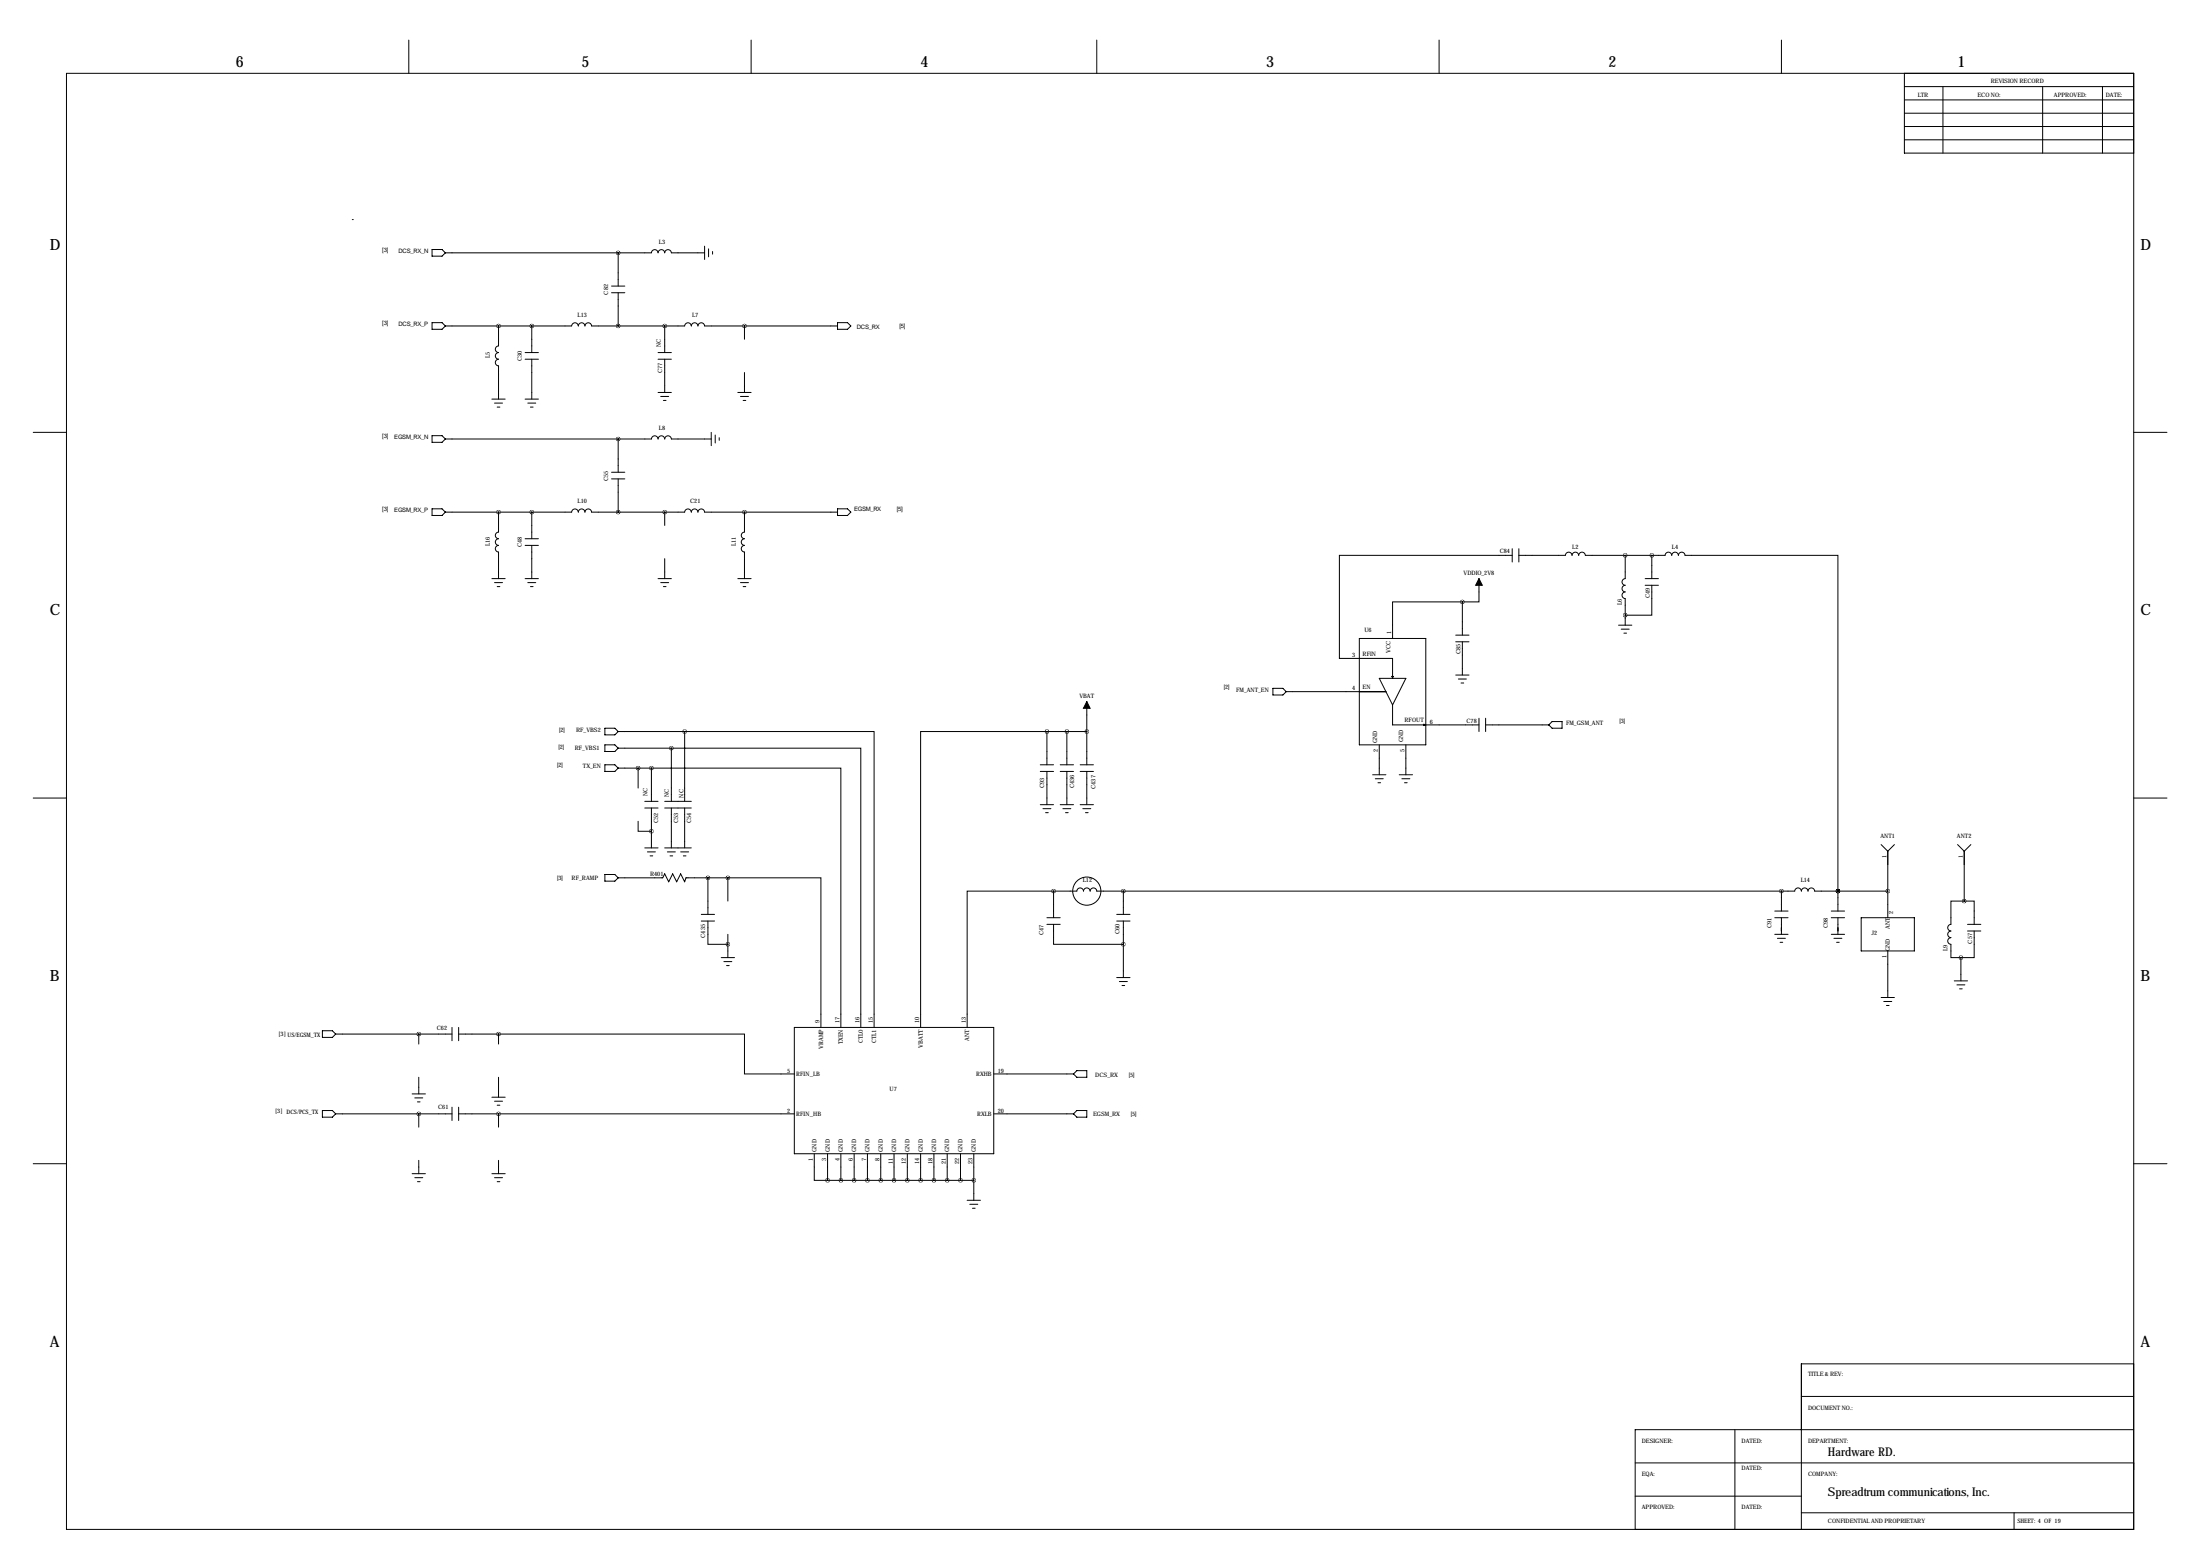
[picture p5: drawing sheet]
<svg xmlns="http://www.w3.org/2000/svg" width="841mm" height="594mm" viewBox="0 0 841 594" stroke-linecap="round" stroke-linejoin="round" font-family="sans-serif">
<g fill="none" stroke="#000" stroke-width=".38">
<path d="M156.2 15.3v12.7M287 15.3v12.7M419.1 15.3v12.7M549.9 15.3v12.7M680.7 15.3v12.7M25.4 28h789.9v556.3h-789.9zM727.7 28v30.5h87.6M727.7 38.2h87.6M727.7 33.1h87.6M742.4 33.1v25.4M780.5 33.1v25.4M803.4 33.1v25.4"/>
<path d="M727.7 43.3h87.6M727.7 53.4h87.6M727.7 48.3h87.6M134.6 83.9h.1M165.1 95.3h3.8l1.3 1.3-1.3 1.3h-3.8zM170.2 96.6h78.7a1.27 1.27 0 0 1 1.3-1.2 1.27 1.27 0 0 1 1.3 1.2 1.27 1.27 0 0 1 1.2-1.2 1.27 1.27 0 0 1 1.3 1.2 1.27 1.27 0 0 1 1.3-1.2 1.27 1.27 0 0 1 1.2 1.2h12.7M236.2 96.6v12.7M269.2 94.1v5M270.8 95.1v3M272.3 96.1v1M233.7 111.8h5.1M233.7 109.3h5.1"/>
<path d="M236.2 111.8v12.7M165.1 123.3h3.8l1.3 1.2-1.3 1.3h-3.8zM170.2 124.5h48.2M190.5 137.2a1.27 1.27 0 0 0-1.2 1.3 1.27 1.27 0 0 0 1.2 1.3v12.7M190.5 124.5v7.7a1.27 1.27 0 0 0-1.2 1.2 1.27 1.27 0 0 0 1.2 1.3 1.27 1.27 0 0 0-1.2 1.3 1.27 1.27 0 0 0 1.2 1.2M200.7 137.2h5M200.7 134.7h5M203.2 124.5v10.2M203.2 137.2v15.3M218.4 124.5a1.27 1.27 0 0 1 1.3-1.2 1.27 1.27 0 0 1 1.3 1.2M221 124.5a1.27 1.27 0 0 1 1.3-1.2 1.27 1.27 0 0 1 1.2 1.2M223.5 124.5a1.27 1.27 0 0 1 1.3-1.2 1.27 1.27 0 0 1 1.3 1.2h35.5"/>
<path d="M251.5 137.2h5M251.5 134.7h5M254 124.5v10.2M254 137.2v12.7M261.6 124.5a1.27 1.27 0 0 1 1.3-1.2 1.27 1.27 0 0 1 1.3 1.2M264.2 124.5a1.27 1.27 0 0 1 1.2-1.2 1.27 1.27 0 0 1 1.3 1.2M266.7 124.5a1.27 1.27 0 0 1 1.3-1.2 1.27 1.27 0 0 1 1.2 1.2h50.8M284.5 124.5v5.1M320 123.3h3.8l1.3 1.2-1.3 1.3h-3.8zM188 152.5h5M189 154h3M190 155.5h1"/>
<path d="M200.7 152.5h5M201.7 154h3M202.7 155.5h1M251.5 149.9h5M252.5 151.5h3M253.5 153h1M281.9 149.9h5.1M283 151.5h3M284 153h1M284.5 142.3v7.6M12.7 165.2h12.7M165.1 166.4h3.8l1.3 1.3-1.3 1.3h-3.8z"/>
<path d="M170.2 167.7h78.7M236.2 167.7v12.7M248.9 167.7a1.27 1.27 0 0 1 1.3-1.2 1.27 1.27 0 0 1 1.3 1.2M251.5 167.7a1.27 1.27 0 0 1 1.2-1.2 1.27 1.27 0 0 1 1.3 1.2M254 167.7a1.27 1.27 0 0 1 1.3-1.2 1.27 1.27 0 0 1 1.2 1.2h15.3M271.8 165.2v5.1M273.3 166.2v3M274.8 167.2v1M815.3 165.2h12.7M165.1 194.4h3.8l1.3 1.3-1.3 1.2h-3.8zM170.2 195.7l48.2-.1a1.27 1.27 0 0 1 1.3-1.2 1.27 1.27 0 0 1 1.3 1.3 1.27 1.27 0 0 1 1.2-1.3 1.27 1.27 0 0 1 1.3 1.3 1.27 1.27 0 0 1 1.3-1.3 1.27 1.27 0 0 1 1.3 1.3h35.5a1.27 1.27 0 0 1 1.3-1.3 1.27 1.27 0 0 1 1.3 1.3 1.27 1.27 0 0 1 1.2-1.3 1.27 1.27 0 0 1 1.3 1.3 1.27 1.27 0 0 1 1.3-1.3 1.27 1.27 0 0 1 1.2 1.3h50.8M190.5 195.7v7.6a1.27 1.27 0 0 0-1.2 1.2 1.27 1.27 0 0 0 1.2 1.3 1.27 1.27 0 0 0-1.2 1.3 1.27 1.27 0 0 0 1.2 1.3 1.27 1.27 0 0 0-1.2 1.2 1.27 1.27 0 0 0 1.2 1.3v10.2"/>
<path d="M203.2 195.7v10.1M233.7 183h5.1M233.7 180.4h5.1M236.2 183v12.7M254 195.7v5M284.5 195.7v7.6a1.27 1.27 0 0 0-1.2 1.2 1.27 1.27 0 0 0 1.2 1.3 1.27 1.27 0 0 0-1.2 1.3 1.27 1.27 0 0 0 1.2 1.3 1.27 1.27 0 0 0-1.2 1.2 1.27 1.27 0 0 0 1.2 1.3v10.2M320 194.4h3.8l1.3 1.3-1.3 1.2h-3.8zM200.7 208.4h5M200.7 205.8h5M203.2 208.4v12.7M254 213.4v7.7M577.8 212.2h-66v39.3h20.3v7.7"/>
<path d="M577.8 209.6v5.1M580.4 212.2l17.8-.1a1.27 1.27 0 0 1 1.2-1.2 1.27 1.27 0 0 1 1.3 1.2 1.27 1.27 0 0 1 1.3-1.2 1.27 1.27 0 0 1 1.3 1.2 1.27 1.27 0 0 1 1.2-1.2 1.27 1.27 0 0 1 1.3 1.3l30.5-.1a1.27 1.27 0 0 1 1.2-1.2 1.27 1.27 0 0 1 1.3 1.3 1.27 1.27 0 0 1 1.3-1.3 1.27 1.27 0 0 1 1.2 1.3 1.27 1.27 0 0 1 1.3-1.3 1.27 1.27 0 0 1 1.3 1.3h58.4v128.2M580.4 209.6v5.1M621 212.2v8.9a1.27 1.27 0 0 0-1.2 1.2 1.27 1.27 0 0 0 1.2 1.3M631.2 212.2v8.9M188 221.1h5M189 222.6h3M190 224.1h1M200.7 221.1h5M201.7 222.6h3M202.7 224.1h1M251.5 221.1h5"/>
<path d="M252.5 222.6h3M253.5 224.1h1M281.9 221.1h5.1M283 222.6h3M284 224.1h1M558.8 229.9h-26.7v14M558.8 229.9v12.7M565.1 221.1v8.8h-6.3M618.5 238.8h5.1M621 223.6a1.27 1.27 0 0 0-1.2 1.3 1.27 1.27 0 0 0 1.2 1.2 1.27 1.27 0 0 0-1.2 1.3 1.27 1.27 0 0 0 1.2 1.3v10.1M628.6 223.6h5.1M628.6 221.1h5.1"/>
<path d="M631.2 223.6v11.4h-10.2M519.4 243.9h25.4v40.7h-25.4zM527 259.2h10.2l-5.1 10.1zM531.9 258.4h.5l-.3 .8zM556.3 245.2h5M556.3 242.6h5M556.3 257.9h5M557.3 259.4h3M558.8 245.2v12.7M619.5 240.4h3.1M620.5 241.9h1M231.1 278.2h3.8l1.3 1.3-1.3 1.2h-3.8z"/>
<path d="M236.2 279.5h25.4M261.6 279.5h72.4v113M261.6 279.5v26.6M400 279.5h-48.2v113M400 279.5v12.7M400 279.5h15.3M407.7 279.5v12.7M415.3 268v24.2M486.4 263h3.8l1.3 1.2-1.3 1.3h-3.8zM491.5 264.2h38.1M532.1 269.3v7.6h33M544.1 276.7l.7 .2-.7 .3z"/>
<path d="M558.3 260.9h1M565.1 274.4v5.1M567.7 276.9h24.1M567.7 274.4v5.1M593.1 275.7h3.8v2.5h-3.8l-1.3-1.3zM231.1 292.2h3.8l1.3 1.2-1.3 1.3h-3.8zM231.1 284.6h3.8l1.3 1.2-1.3 1.3h-3.8zM236.2 293.4h12.7M236.2 285.8h20.3M243.8 293.4v7.7M248.9 293.4h72.4v99.1M248.9 293.4v12.7"/>
<path d="M256.5 285.8h72.4v106.7M256.5 285.8v20.3M397.5 292.2h5.1M397.5 294.7h5.1M400 294.7v12.7M405.1 292.2h5.1M405.1 294.7h5.1M407.7 294.7v12.7M412.7 292.2h5.1M412.7 294.7h5.1M415.3 294.7v12.7M524.5 296h5.1"/>
<path d="M525.5 297.5h3.1M526.5 299h1.1M527 284.6v11.4M534.7 296h5.1M535.7 297.5h3M536.7 299h1M537.2 284.6v11.4M12.7 304.9h12.7M243.8 313.8v3.8h5.1M246.4 306.1h5.1M246.4 308.7h5.1M248.9 308.7v15.2"/>
<path d="M254 306.1h10.2M254 308.7h10.2M256.5 308.7v15.2M261.6 308.7v15.2M397.5 307.4h5.1M398.5 308.9h3.1M399.5 310.5h1.1M405.1 307.4h5.1M406.1 308.9h3.1M407.2 310.5h1M412.7 307.4h5.1M413.8 308.9h3"/>
<path d="M414.8 310.5h1M815.3 304.9h12.7M231.1 334.1h3.8l1.3 1.3-1.3 1.2h-3.8zM236.2 335.4h17l.8-1.6 1.5 3.1 1.5-3.1 1.6 3.1 1.5-3.1 1.5 3.1 .5-1.5h16M246.4 323.9h5.1M247.4 325.4h3M248.4 327h1M254 323.9h10.2M255 325.4h3.1M256 327h1M260.1 325.4h3M261.1 327h1"/>
<path d="M270.5 335.4v13.9M278.1 335.4h35.6v57.1M278.1 335.4v8.8M718.8 322.7l2.6 2.5M721.4 325.2v25.4M723.9 322.7l-2.5 2.5M748 322.7l2.6 2.5M750.6 325.2v19M753.1 322.7l-2.5 2.5M268 349.3h5M268 351.9h5M270.5 351.9v8.9h7.6"/>
<path d="M278.1 356.9v8.9M400 353.1h5.1M400 350.6h5.1M402.6 353.1v7.7h26.7M402.6 340.4h-33v52.1M402.6 340.4v10.2M402.6 340.4h8.9M411.5 340.4a1.27 1.27 0 0 1 1.3-1.2 1.27 1.27 0 0 1 1.2 1.2M414 340.4a1.27 1.27 0 0 1 1.3-1.2 1.27 1.27 0 0 1 1.3 1.2M416.6 340.4a1.27 1.27 0 0 1 1.2-1.2 1.27 1.27 0 0 1 1.3 1.2h266.7M426.7 349.3h5.1M426.7 351.9h5.1"/>
<path d="M429.3 340.4v8.9M429.3 351.9v21.6M678.2 350.6h5.1M678.2 348.1h5.1M678.2 356.9h5.1M679.2 358.5h3M680.2 360h1M680.7 340.4v7.7M680.7 350.6v6.3M685.8 340.4a1.27 1.27 0 0 1 1.3-1.2 1.27 1.27 0 0 1 1.2 1.2M688.3 340.4a1.27 1.27 0 0 1 1.3-1.2 1.27 1.27 0 0 1 1.3 1.2M690.9 340.4a1.27 1.27 0 0 1 1.3-1.2 1.27 1.27 0 0 1 1.2 1.2h28"/>
<path d="M699.8 350.6h5M699.8 348.1h5M699.8 356.9h5M700.8 358.5h3M701.8 360h1M702.3 340.4h.1M702.3 340.4v7.7M702.3 350.6v6.3M711.2 350.6h20.3v12.7h-20.3zM750.6 344.2h-5.1v8.9a1.27 1.27 0 0 0-1.2 1.3 1.27 1.27 0 0 0 1.2 1.3 1.27 1.27 0 0 0-1.2 1.2 1.27 1.27 0 0 0 1.2 1.3 1.27 1.27 0 0 0-1.2 1.3 1.27 1.27 0 0 0 1.2 1.2v5.1h3.8M750.6 344.2h3.8v8.9M751.8 355.7h5.1"/>
<path d="M751.8 353.1h5.1M754.4 355.7v10.1h-5.1M275.6 365.8h5.1M276.6 367.4h3.1M277.6 368.9h1M426.7 373.5h5.1M427.7 375h3.1M428.8 376.5h1M721.4 363.3v17.8M746.8 374.7h5M747.8 376.2h3M748.8 377.8h1"/>
<path d="M749.3 365.8v8.9M123.2 393.8h3.8l1.3 1.2-1.3 1.3h-3.8zM128.3 395h44.4M160 395v3.9M172.7 392.5v5.1M175.3 395h15.2M175.3 392.5v5.1M190.5 395h94v15.3h19M190.5 395v3.9M303.5 392.5h76.2v48.3h-76.2zM718.8 381.1h5.1M719.8 382.6h3.1"/>
<path d="M720.9 384.1h1M157.5 417.9h5.1M158.5 419.4h3M160 411.6v6.3M188 419.2h5M190.5 411.6v7.6M379.7 410.3h30.5M410.2 410.3l1.3-1.3h3.8v2.6h-3.8zM123.2 424.3h3.8l1.3 1.2-1.3 1.3h-3.8zM128.3 425.5h44.4M159.5 420.9h1M160 425.5v5.1"/>
<path d="M172.7 423v5.1M175.3 425.5h128.2M175.3 423v5.1M189 420.7h3M190 422.2h1M190.5 425.5v5.1M379.7 425.5h30.5M411.5 424.3h3.8v2.5h-3.8l-1.3-1.3zM12.7 444.6h12.7M157.5 448.4h5.1M158.5 449.9h3M159.5 451.4h1"/>
<path d="M160 443.3v5.1M188 448.4h5M189 449.9h3M190 451.4h1M190.5 443.3v5.1M311.1 440.8v10.1h5.1M316.2 440.8v10.1M316.2 450.9h55.9M321.3 440.8v10.1M326.4 440.8v10.1M331.5 440.8v10.1M336.5 440.8v10.1"/>
<path d="M341.6 440.8v10.1M346.7 440.8v10.1M351.8 440.8v10.1M356.9 440.8v10.1M361.9 440.8v10.1M367 440.8v10.1M369.6 458.5h5M372.1 440.8v17.7M815.3 444.6h12.7M370.6 460.1h3M371.6 461.6h1M688.3 533.5h127"/>
<path d="M815.3 521h-127v63.3M624.8 558.9h63.3M662.9 546.2v38.1M688.3 558.9h127M815.3 546.2h-190.5v38.1M624.8 571.6h63.5M688.3 577.9h127M769.6 577.9v6.4"/>
<circle cx="415.3" cy="340.4" r="5.4"/>
</g>
<path d="M565.1 221.1l1.3 2.5h-2.5zM415.3 268l1.3 2.6h-2.6z" fill="#000" stroke="#000" stroke-width=".38"/>
<path d="M160 395a.06 .06 0 0 0 .1 0 .06 .06 0 0 0-.1 0zM160 425.5a.06 .06 0 0 0 .1 0 .06 .06 0 0 0-.1 0zM415.2 279.5a.05 .05 0 0 0 .1 0 .05 .05 0 0 0-.1 0zM400 279.5a.05 .05 0 0 0 .1 0 .05 .05 0 0 0-.1 0zM407.6 279.5a.05 .05 0 0 0 .1 0 .05 .05 0 0 0-.1 0zM270.5 335.4a.05 .05 0 0 0 .1 0 .05 .05 0 0 0-.1 0zM429.2 360.8a.05 .05 0 0 0 .1 0 .05 .05 0 0 0-.1 0zM190.4 425.5a.1 .1 0 0 0 .2 0 .1 .1 0 0 0-.2 0zM190.4 395a.1 .1 0 0 0 .2 0 .1 .1 0 0 0-.2 0zM248.9 293.4a.05 .05 0 0 0 .1 0 .05 .05 0 0 0-.1 0zM558.7 229.9a.1 .1 0 0 0 .2 0 .1 .1 0 0 0-.2 0zM749.2 365.8a.1 .1 0 0 0 .2 0 .1 .1 0 0 0-.2 0zM750.5 344.2a.05 .05 0 0 0 .1 0 .05 .05 0 0 0-.1 0zM243.8 293.4a.06 .06 0 0 0 .1 0 .06 .06 0 0 0-.1 0zM256.5 285.8a.06 .06 0 0 0 .1 0 .06 .06 0 0 0-.1 0zM261.6 279.5a.05 .05 0 0 0 .1 0 .05 .05 0 0 0-.1 0zM278.1 335.4a.05 .05 0 0 0 .1 0 .05 .05 0 0 0-.1 0zM372.1 450.9a.05 .05 0 0 0 .1 0 .05 .05 0 0 0-.1 0zM316.2 450.9a.05 .05 0 0 0 .1 0 .05 .05 0 0 0-.1 0zM321.3 450.9a.05 .05 0 0 0 .1 0 .05 .05 0 0 0-.1 0zM326.3 450.9a.05 .05 0 0 0 .1 0 .05 .05 0 0 0-.1 0zM331.4 450.9a.05 .05 0 0 0 .1 0 .05 .05 0 0 0-.1 0zM336.5 450.9a.06 .06 0 0 0 .1 0 .06 .06 0 0 0-.1 0zM341.6 450.9a.05 .05 0 0 0 .1 0 .05 .05 0 0 0-.1 0zM346.7 450.9a.05 .05 0 0 0 .1 0 .05 .05 0 0 0-.1 0zM351.7 450.9a.05 .05 0 0 0 .1 0 .05 .05 0 0 0-.1 0zM356.8 450.9a.05 .05 0 0 0 .1 0 .05 .05 0 0 0-.1 0zM361.9 450.9a.05 .05 0 0 0 .1 0 .05 .05 0 0 0-.1 0zM367 450.9a.06 .06 0 0 0 .1 0 .06 .06 0 0 0-.1 0zM402.5 340.4a.05 .05 0 0 0 .1 0 .05 .05 0 0 0-.1 0zM248.9 317.6a.05 .05 0 0 0 .1 0 .05 .05 0 0 0-.1 0zM278.1 360.8a.05 .05 0 0 0 .1 0 .05 .05 0 0 0-.1 0zM284.4 195.7a.05 .05 0 0 0 .1 0 .05 .05 0 0 0-.1 0zM253.9 195.7a.1 .1 0 0 0 .2 0 .1 .1 0 0 0-.2 0zM284.4 124.5a.05 .05 0 0 0 .1 0 .05 .05 0 0 0-.1 0zM253.9 124.5a.1 .1 0 0 0 .2 0 .1 .1 0 0 0-.2 0zM203.1 195.7a.1 .1 0 0 0 .2 0 .1 .1 0 0 0-.2 0zM203.1 124.5a.1 .1 0 0 0 .2 0 .1 .1 0 0 0-.2 0zM236.2 124.5a.05 .05 0 0 0 .1 0 .05 .05 0 0 0-.1 0zM236.2 96.6a.05 .05 0 0 0 .1 0 .05 .05 0 0 0-.1 0zM190.4 124.5a.1 .1 0 0 0 .2 0 .1 .1 0 0 0-.2 0zM236.2 195.7a.05 .05 0 0 0 .1 0 .05 .05 0 0 0-.1 0zM236.2 167.7a.05 .05 0 0 0 .1 0 .05 .05 0 0 0-.1 0zM190.4 195.7a.1 .1 0 0 0 .2 0 .1 .1 0 0 0-.2 0zM621 212.2a.05 .05 0 0 0 .1 0 .05 .05 0 0 0-.1 0zM631.1 212.2a.05 .05 0 0 0 .1 0 .05 .05 0 0 0-.1 0zM621 235a.05 .05 0 0 0 .1 0 .05 .05 0 0 0-.1 0zM429.2 340.4a.05 .05 0 0 0 .1 0 .05 .05 0 0 0-.1 0zM721.3 340.4a.05 .05 0 0 0 .1 0 .05 .05 0 0 0-.1 0zM680.7 340.4a.05 .05 0 0 0 .1 0 .05 .05 0 0 0-.1 0zM702.3 340.4a.05 .05 0 0 0 .1 0 .05 .05 0 0 0-.1 0zM702.3 340.4a.05 .05 0 0 0 .1 0 .05 .05 0 0 0-.1 0z" fill="#000" stroke="#000" stroke-width="1.5"/>
<g font-size="5.9">
<text x="90.2" y="25.5">6</text>
<text x="222.2" y="25.5">5</text>
<text x="351.8" y="25.5">4</text>
<text x="483.9" y="25.5">3</text>
<text x="614.7" y="25.5">2</text>
<text x="748" y="25.5">1</text>
<text x="19" y="95.3">D</text>
<text x="817.9" y="95.3">D</text>
<text x="19" y="235">C</text>
<text x="817.9" y="235">C</text>
<text x="19" y="374.7">B</text>
<text x="817.9" y="374.7">B</text>
<text x="19" y="514.4">A</text>
<text x="817.9" y="514.4">A</text>
</g>
<g font-size="4.6">
<text x="698.5" y="556.3">Hardware RD.</text>
<text x="698.5" y="571.6">Spreadtrum communications, Inc.</text>
</g>
<g font-size="2.3">
<text x="760.7" y="31.8">REVISION RECORD</text>
<text x="732.8" y="36.9">LTR</text>
<text x="755.6" y="36.9">ECO NO:</text>
<text x="784.9" y="36.9">APPROVED:</text>
<text x="804.7" y="36.9">DATE:</text>
<text x="251.8" y="93.3">L3</text>
<text x="146.1" y="96.1">[3]</text>
<text x="152.2" y="96.6">DCS_RX_N</text>
<text x="232.4" y="112.5" transform="rotate(-90 232.4 112.5)">C82</text>
<text x="146.1" y="124">[3]</text>
<text x="152.2" y="124.5">DCS_RX_P</text>
<text x="220.7" y="121.2">L13</text>
<text x="264.5" y="121.2">L7</text>
<text x="327.4" y="125.5">DCS_RX</text>
<text x="343.7" y="125.3">[5]</text>
<text x="187.2" y="136.9" transform="rotate(-90 187.2 136.9)">L5</text>
<text x="199.4" y="137.9" transform="rotate(-90 199.4 137.9)">C30</text>
<text x="252.5" y="132.7" transform="rotate(-90 252.5 132.7)">NC</text>
<text x="253" y="142.5" transform="rotate(-90 253 142.5)">C77</text>
<text x="146.1" y="167.2">[3]</text>
<text x="150.7" y="167.7">EGSM_RX_N</text>
<text x="251.8" y="164.4">L8</text>
<text x="232.4" y="183.7" transform="rotate(-90 232.4 183.7)">C55</text>
<text x="146.1" y="195.2">[3]</text>
<text x="150.7" y="195.7">EGSM_RX_P</text>
<text x="220.7" y="192.3">L10</text>
<text x="263.7" y="192.3">C21</text>
<text x="326.4" y="195.4">EGSM_RX</text>
<text x="342.6" y="195.2">[5]</text>
<text x="187.2" y="208.6" transform="rotate(-90 187.2 208.6)">L16</text>
<text x="199.4" y="209.1" transform="rotate(-90 199.4 209.1)">C48</text>
<text x="281.2" y="208.6" transform="rotate(-90 281.2 208.6)">L11</text>
<text x="600.8" y="209.6">L2</text>
<text x="638.9" y="209.6">L4</text>
<text x="573.1" y="211.4">C84</text>
<text x="559.3" y="219.8">VDDIO_2V8</text>
<text x="619.8" y="231.1" transform="rotate(-90 619.8 231.1)">L6</text>
<text x="630.4" y="228.4" transform="rotate(-90 630.4 228.4)">C49</text>
<text x="521.3" y="241.4">U6</text>
<text x="531.6" y="242.4" transform="rotate(-90 531.6 242.4)">1</text>
<text x="516.7" y="251">3</text>
<text x="520.7" y="250.5">RFIN</text>
<text x="531.4" y="249.5" transform="rotate(-90 531.4 249.5)">VCC</text>
<text x="558" y="250" transform="rotate(-90 558 250)">C85</text>
<text x="467.7" y="263.2">[2]</text>
<text x="516.7" y="263.7">4</text>
<text x="520.7" y="263.2">EN</text>
<text x="412.5" y="266.8">VBAT</text>
<text x="472.4" y="264.2">FM_ANT_EN</text>
<text x="536.7" y="275.9">RFOUT</text>
<text x="213.7" y="279.7">[2]</text>
<text x="220.1" y="279.5">RF_VBS2</text>
<text x="546.4" y="276.4">6</text>
<text x="560.4" y="276.2">C78</text>
<text x="598.4" y="276.9">FM_GSM_ANT</text>
<text x="618.8" y="276.2">[3]</text>
<text x="213.4" y="286.1">[2]</text>
<text x="219.6" y="286.6">RF_VBS1</text>
<text x="526.3" y="283.8" transform="rotate(-90 526.3 283.8)">GND</text>
<text x="526.5" y="287.3" transform="rotate(-90 526.5 287.3)">2</text>
<text x="536.2" y="283.5" transform="rotate(-90 536.2 283.5)">GND</text>
<text x="536.7" y="287.3" transform="rotate(-90 536.7 287.3)">5</text>
<text x="212.9" y="292.9">[2]</text>
<text x="222.8" y="293.4">TX_EN</text>
<text x="247.4" y="304.2" transform="rotate(-90 247.4 304.2)">NC</text>
<text x="255.5" y="304.4" transform="rotate(-90 255.5 304.4)">NC</text>
<text x="261.1" y="304.7" transform="rotate(-90 261.1 304.7)">NC</text>
<text x="399" y="301" transform="rotate(-90 399 301)">C93</text>
<text x="410.5" y="301.1" transform="rotate(-90 410.5 301.1)">C436</text>
<text x="418.6" y="301.3" transform="rotate(-90 418.6 301.3)">C437</text>
<text x="251.5" y="314.5" transform="rotate(-90 251.5 314.5)">C52</text>
<text x="259.1" y="314.5" transform="rotate(-90 259.1 314.5)">C53</text>
<text x="264.2" y="314.5" transform="rotate(-90 264.2 314.5)">C54</text>
<text x="718.6" y="320.1">ANT1</text>
<text x="747.8" y="320.1">ANT2</text>
<text x="720.9" y="327.9" transform="rotate(-90 720.9 327.9)">1</text>
<text x="750.1" y="327.9" transform="rotate(-90 750.1 327.9)">1</text>
<text x="248.4" y="334.8">R401</text>
<text x="212.9" y="336.1">[3]</text>
<text x="218.4" y="336.1">RF_RAMP</text>
<text x="413.8" y="337.1">L12</text>
<text x="688.1" y="337.1">L14</text>
<text x="723.4" y="349.1" transform="rotate(-90 723.4 349.1)">2</text>
<text x="269.5" y="358.2" transform="rotate(-90 269.5 358.2)">C435</text>
<text x="398.8" y="357.1" transform="rotate(-90 398.8 357.1)">C47</text>
<text x="427.7" y="356.9" transform="rotate(-90 427.7 356.9)">C60</text>
<text x="676.9" y="354.6" transform="rotate(-90 676.9 354.6)">C91</text>
<text x="698.5" y="354.6" transform="rotate(-90 698.5 354.6)">C98</text>
<text x="715.2" y="357.2">J2</text>
<text x="722.1" y="354.9" transform="rotate(-90 722.1 354.9)">ANT</text>
<text x="722.1" y="363.3" transform="rotate(-90 722.1 363.3)">GND</text>
<text x="744.2" y="363.2" transform="rotate(-90 744.2 363.2)">L9</text>
<text x="753.6" y="360.4" transform="rotate(-90 753.6 360.4)">C57</text>
<text x="720.9" y="366" transform="rotate(-90 720.9 366)">1</text>
<text x="106.5" y="395.6">[3] US/EGSM_TX</text>
<text x="166.9" y="393.5">C62</text>
<text x="313.2" y="391" transform="rotate(-90 313.2 391)">9</text>
<text x="320.8" y="391" transform="rotate(-90 320.8 391)">17</text>
<text x="328.4" y="391" transform="rotate(-90 328.4 391)">16</text>
<text x="333.5" y="391" transform="rotate(-90 333.5 391)">15</text>
<text x="351.3" y="391" transform="rotate(-90 351.3 391)">10</text>
<text x="369.1" y="391" transform="rotate(-90 369.1 391)">13</text>
<text x="314.5" y="400.6" transform="rotate(-90 314.5 400.6)">VRAMP</text>
<text x="322.1" y="398.9" transform="rotate(-90 322.1 398.9)">TXEN</text>
<text x="329.7" y="398.5" transform="rotate(-90 329.7 398.5)">CTL0</text>
<text x="334.8" y="398.5" transform="rotate(-90 334.8 398.5)">CTL1</text>
<text x="352.6" y="400.2" transform="rotate(-90 352.6 400.2)">VBATT</text>
<text x="370.4" y="397.6" transform="rotate(-90 370.4 397.6)">ANT</text>
<text x="300.8" y="409.8">5</text>
<text x="304.3" y="411.1">RFIN_LB</text>
<text x="373" y="411.1">RXHB</text>
<text x="381.3" y="409.8">19</text>
<text x="418.5" y="411.3">DCS_RX</text>
<text x="431.3" y="411.3">[5]</text>
<text x="339.9" y="416.8">U7</text>
<text x="105.2" y="425.1">[3] DCS/PCS_TX</text>
<text x="167.4" y="423.7">C61</text>
<text x="300.8" y="425">2</text>
<text x="381.3" y="425">20</text>
<text x="304.3" y="426.3">RFIN_HB</text>
<text x="373.4" y="426.3">RXLB</text>
<text x="417.7" y="426.3">EGSM_RX</text>
<text x="432.1" y="426.3">[5]</text>
<text x="310.6" y="443.5" transform="rotate(-90 310.6 443.5)">1</text>
<text x="312" y="440" transform="rotate(-90 312 440)">GND</text>
<text x="315.7" y="443.5" transform="rotate(-90 315.7 443.5)">3</text>
<text x="317" y="440" transform="rotate(-90 317 440)">GND</text>
<text x="320.8" y="443.5" transform="rotate(-90 320.8 443.5)">4</text>
<text x="322.1" y="440" transform="rotate(-90 322.1 440)">GND</text>
<text x="325.9" y="443.5" transform="rotate(-90 325.9 443.5)">6</text>
<text x="327.2" y="440" transform="rotate(-90 327.2 440)">GND</text>
<text x="331" y="443.5" transform="rotate(-90 331 443.5)">7</text>
<text x="332.3" y="440" transform="rotate(-90 332.3 440)">GND</text>
<text x="336" y="443.5" transform="rotate(-90 336 443.5)">8</text>
<text x="337.4" y="440" transform="rotate(-90 337.4 440)">GND</text>
<text x="342.4" y="440" transform="rotate(-90 342.4 440)">GND</text>
<text x="347.5" y="440" transform="rotate(-90 347.5 440)">GND</text>
<text x="352.6" y="440" transform="rotate(-90 352.6 440)">GND</text>
<text x="357.7" y="440" transform="rotate(-90 357.7 440)">GND</text>
<text x="362.8" y="440" transform="rotate(-90 362.8 440)">GND</text>
<text x="367.8" y="440" transform="rotate(-90 367.8 440)">GND</text>
<text x="372.9" y="440" transform="rotate(-90 372.9 440)">GND</text>
<text x="341.1" y="444.7" transform="rotate(-90 341.1 444.7)">11</text>
<text x="346.2" y="444.7" transform="rotate(-90 346.2 444.7)">12</text>
<text x="351.3" y="444.7" transform="rotate(-90 351.3 444.7)">14</text>
<text x="356.4" y="444.7" transform="rotate(-90 356.4 444.7)">18</text>
<text x="361.4" y="444.7" transform="rotate(-90 361.4 444.7)">21</text>
<text x="366.5" y="444.7" transform="rotate(-90 366.5 444.7)">22</text>
<text x="371.6" y="444.7" transform="rotate(-90 371.6 444.7)">23</text>
<text x="690.9" y="525.9">TITLE &amp; REV:</text>
<text x="690.9" y="538.6">DOCUMENT NO.:</text>
<text x="627.4" y="551.3">DESIGNER:</text>
<text x="665.5" y="551.3">DATED:</text>
<text x="690.9" y="551.3">DEPARTMENT:</text>
<text x="627.4" y="564">EQA:</text>
<text x="665.5" y="561.4">DATED:</text>
<text x="690.9" y="564">COMPANY:</text>
<text x="627.4" y="576.7">APPROVED:</text>
<text x="665.5" y="576.7">DATED:</text>
<text x="698.5" y="581.7">CONFIDENTIAL AND PROPRIETARY</text>
<text x="770.9" y="581.7">SHEET: 4 OF 19</text>
</g>
</svg>
